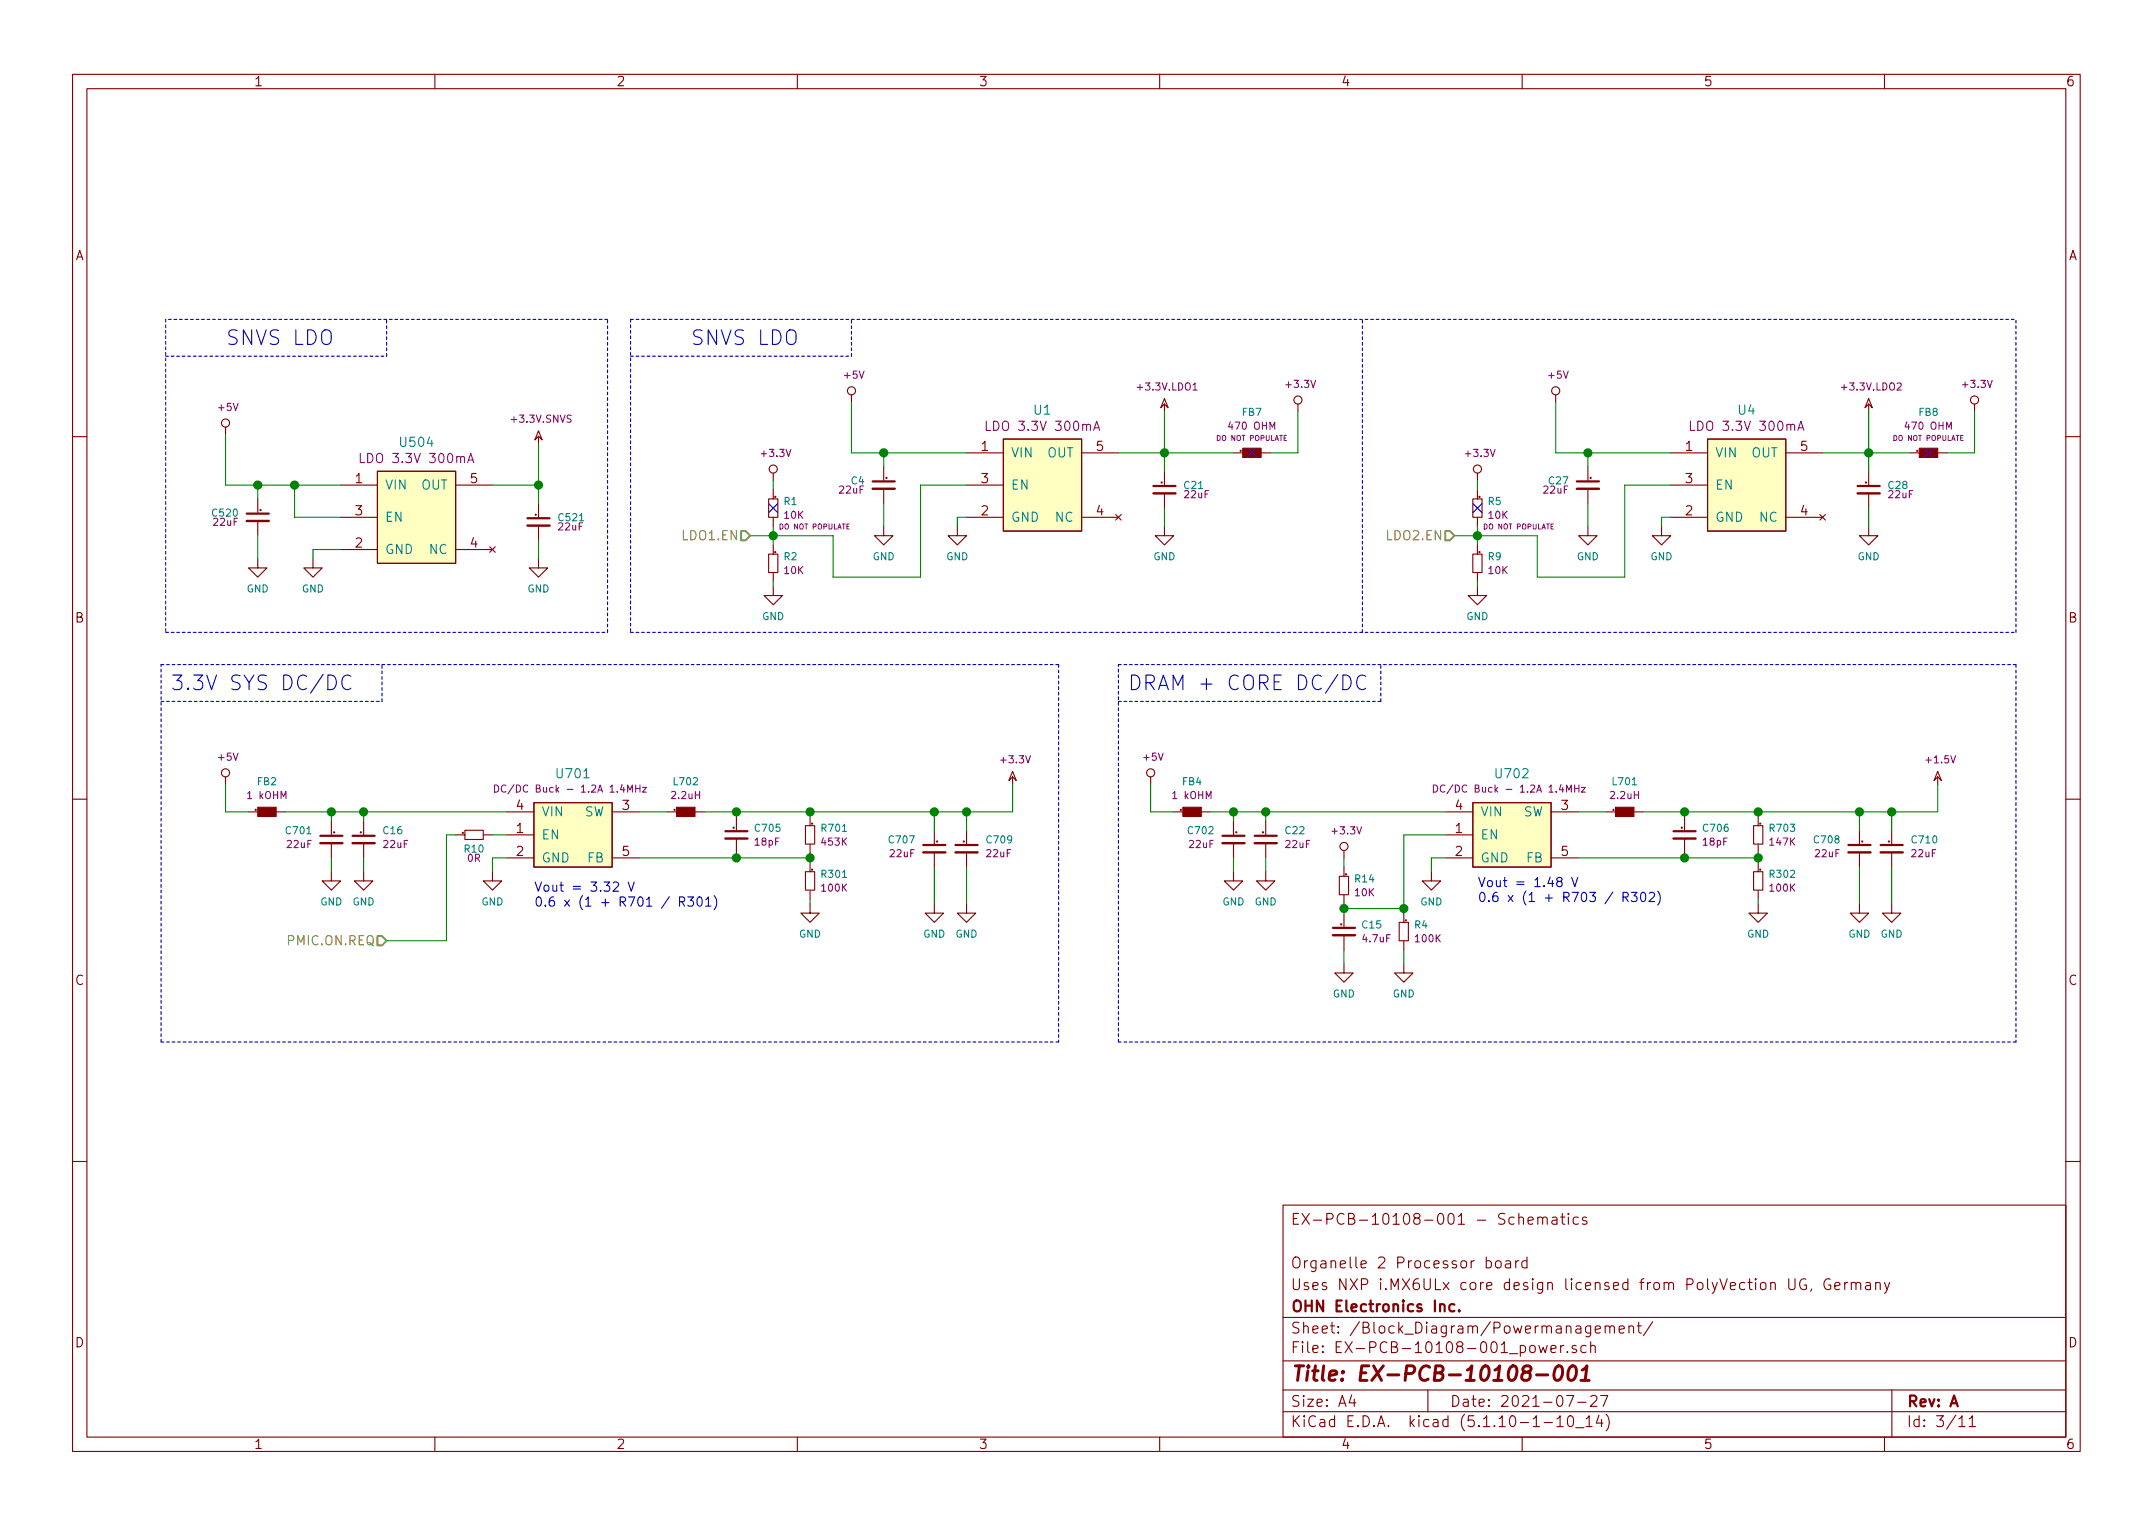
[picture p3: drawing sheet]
<svg xmlns="http://www.w3.org/2000/svg" width="297mm" height="210mm" viewBox="0 0 297 210" stroke-linecap="round" stroke-linejoin="round" font-family="sans-serif">
<g fill="none" stroke="#840000" stroke-width=".15">
<path d="M10 10.3h277v189.9h-277zM12 12.2h273v186.1h-273zM60 10.3v1.9M110 10.3v1.9M160 10.3v1.9M210 10.3v1.9M260 10.3v1.9M31.1 58.9v1M74.3 59.4l.5 1.3-.5-.5-.5 .5zM117.5 54.5v1M160.7 55.7v1.1M160.7 55l.5 1.3-.5-.6-.6 .6z"/>
<path d="M179.1 55.7v1.1M214.6 54.5v1M257.8 55.7v1.1M257.8 55l.5 1.3-.5-.6-.5 .6zM272.4 55.7v1.1M10 60.2h2M35.6 77.1v1.3h1.2l-1.2 1.2-1.3-1.2h1.3M35.6 68.8v1.9M35.6 71.9v2M43.2 77.1v1.3h1.2l-1.2 1.2-1.3-1.2h1.3M47 71.4h5.1M47 66.9h5.1"/>
<path d="M47 75.8h5.1M52.1 65h10.8v12.7h-10.8zM62.9 66.9h5M62.9 75.8h5M67.6 75.4l.7 .8M68.3 75.4l-.7 .8M74.3 60.2v1M74.3 77.1v1.3h1.3l-1.3 1.2-1.3-1.2h1.3M74.3 69.5v1.9M74.3 72.5v2M106 68.8h1.3v2.6h-1.3zM106 76.4h1.3v2.6h-1.3z"/>
<path d="M106.7 65.3v1M106.7 67.6v1.2M106.7 71.4v1.2M106.7 75.2v1.2M106.7 79v1.3M121.9 72.6v1.3h1.3l-1.3 1.3-1.3-1.3h1.3M121.9 64.4v1.9M121.9 67.4v2.1M132.1 72.6v1.3h1.2l-1.2 1.3-1.3-1.3h1.3M133.3 62.5h5.1M133.3 71.4h5.1M133.3 66.9h5.1"/>
<path d="M138.4 60.6h10.8v12.7h-10.8zM149.2 62.5h5.1M149.2 71.4h5.1M153.9 71l.8 .7M154.7 71l-.8 .7M160.7 72.6v1.3h1.2l-1.2 1.3-1.3-1.3h1.3M160.7 65v1.9M160.7 68.1v2M170.2 62.5h1.2M174 62.5h1.3M203.2 68.8h1.3v2.6h-1.3zM203.2 76.4h1.3v2.6h-1.3z"/>
<path d="M203.8 65.3v1M203.8 67.6v1.2M203.8 71.4v1.2M203.8 75.2v1.2M203.8 79v1.3M219.1 72.6v1.3h1.2l-1.2 1.3-1.3-1.3h1.3M219.1 64.4v1.9M219.1 67.4v2.1M229.2 72.6v1.3h1.3l-1.3 1.3-1.2-1.3h1.2M230.5 62.5h5.1M230.5 71.4h5.1M230.5 66.9h5.1"/>
<path d="M235.6 60.6h10.8v12.7h-10.8zM246.4 62.5h5.1M246.4 71.4h5.1M251.1 71l.7 .7M251.8 71l-.7 .7M257.8 72.6v1.3h1.3l-1.3 1.3-1.3-1.3h1.3M257.8 65v1.9M257.8 68.1v2M263.5 62.5h1.3M267.3 62.5h1.3M285 60.2h2M106.7 80.9v1.3h1.2l-1.2 1.2-1.3-1.2h1.3"/>
<path d="M203.8 80.9v1.3h1.3l-1.3 1.2-1.2-1.2h1.2M10 110.3h2M31.1 107.2v1M34.3 112h1.3M38.1 112h1.3M45.7 113.3v1.9M45.7 116.3v2.1M50.2 113.3v1.9M50.2 116.3v2.1M62.9 115.2h1.2M64.1 114.5h2.6v1.3h-2.6zM66.7 115.2h1.2"/>
<path d="M69.8 112h3.9M69.8 115.2h3.9M69.8 118.4h3.9M73.7 110.7h10.8v8.9h-10.8zM84.5 112h3.8M84.5 118.4h3.8M92.1 112h1.2M95.9 112h1.3M101.6 112.6v1.9M101.6 115.7v2M111.1 113.9h1.3v2.6h-1.3zM111.8 112.6v1.3"/>
<path d="M111.8 116.5v1.2M111.8 119v1.2M128.9 114.5v2M128.9 117.6v2M133.3 114.5v2M133.3 117.6v2M139.7 107.2v1M139.7 106.4l.5 1.3-.5-.5-.5 .5zM158.7 107.2v1M161.9 112h1.3M165.7 112h1.3M170.2 113.3v1.9"/>
<path d="M170.2 116.3v2.1M174.6 113.3v1.9M174.6 116.3v2.1M185.4 117.3v1.1M185.4 119.6v1.3M199.4 112h3.8M199.4 115.2h3.8M199.4 118.4h3.8M203.2 110.7h10.8v8.9h-10.8zM214 112h3.8M214 118.4h3.8M221.6 112h1.3"/>
<path d="M225.4 112h1.3M232.4 112.6v1.9M232.4 115.7v2M241.9 113.9h1.3v2.6h-1.3zM242.6 112.6v1.3M242.6 116.5v1.2M242.6 119v1.2M256.5 114.5v2M256.5 117.6v2M261 114.5v2M261 117.6v2M267.3 107.2v1"/>
<path d="M267.3 106.4l.5 1.3-.5-.5-.5 .5zM285 110.3h2M45.7 120.3v1.2h1.3l-1.3 1.3-1.3-1.3h1.3M50.2 120.3v1.2h1.2l-1.2 1.3-1.3-1.3h1.3M67.9 120.3v1.2h1.3l-1.3 1.3-1.2-1.3h1.2M111.1 120.3h1.3v2.5h-1.3zM111.8 124.7v1.3h1.2l-1.2 1.2-1.3-1.2h1.3M111.8 122.9v1.2M128.9 124.7v1.3h1.3l-1.3 1.2-1.3-1.2h1.3M133.3 124.7v1.3h1.3l-1.3 1.2-1.2-1.2h1.2M170.2 120.3v1.2h1.2l-1.2 1.3-1.3-1.3h1.3M174.6 120.3v1.2h1.3l-1.3 1.3-1.2-1.3h1.2"/>
<path d="M184.8 120.9h1.3v2.5h-1.3zM185.4 133v1.2h1.3l-1.3 1.3-1.3-1.3h1.3M185.4 123.4v1.3M185.4 126v1.9M185.4 129v2.1M193 127.2h1.3v2.6h-1.3zM193.7 133v1.2h1.2l-1.2 1.3-1.3-1.3h1.3M193.7 126v1.2M193.7 129.8v1.3M197.5 120.3v1.2h1.3l-1.3 1.3-1.3-1.3h1.3M241.9 120.3h1.3v2.5h-1.3zM242.6 124.7v1.3h1.2l-1.2 1.2-1.3-1.2h1.3"/>
<path d="M242.6 122.9v1.2M256.5 124.7v1.3h1.3l-1.3 1.2-1.2-1.2h1.2M261 124.7v1.3h1.3l-1.3 1.2-1.3-1.2h1.3M10 160.2h2M177 166.3h108v32h-108zM205.1 174a.5 .5 0 0 1 .6 .1l.1 .5a.47 .47 0 0 1-.6 .3l-.1-.1M206.4 174.1a.41 .41 0 0 1 .7 .1v.4a.41 .41 0 0 1-.4 .3 .41 .41 0 0 1-.4-.3zM207.7 174l.2-.1 .4 .1 .1 .9M208.4 174.3l-.5 .1-.2 .2v.2l.2 .1 .5-.1M209.1 173.9v1M209.5 173.9a.37 .37 0 0 0-.4 .3M209.5 168a.38 .38 0 0 1 .7 .1v.8"/>
<path d="M210.7 174a.5 .5 0 0 0-.7 .1v.5a.47 .47 0 0 0 .5 .3l.2-.1M210.7 173.4v1.5M210.8 168.4l.7-.1v-.3l-.5-.1-.2 .2 .1 .7 .1 .1 .5-.1M212.2 168a.41 .41 0 0 1 .6 .1v.8M212.2 167.9v1M212.8 168.1l.2-.2 .4 .1 .1 .9M214.2 168l.1-.1 .5 .1v.9M214.8 168.3h-.5l-.2 .2 .1 .3 .1 .1 .5-.1M215.3 167.9h.6M215.5 167.4v1.3l.1 .1 .3 .1M216.4 167.4l-.1 .1 .1 .1 .1-.1-.1-.1v.2M216.4 167.9v1"/>
<path d="M217.8 168a.53 .53 0 0 0-.7 0v.8a.53 .53 0 0 0 .7 0M218.9 168a.37 .37 0 0 0-.6 .1v.1a.54 .54 0 0 0 .6 .3v.3l-.2 .1-.4-.1M246.8 176.4v1.2l.3 .3h.3l.2-.3v-1.2M249.1 176.5a.69 .69 0 0 0-.7 .2 .69 .69 0 0 0 0 .9 .54 .54 0 0 0 .8 .2v-.5h-.3M249.9 177.8l-.1 .3M252.5 176.5a.69 .69 0 0 0-.8 .2 .69 .69 0 0 0 0 .9 .54 .54 0 0 0 .9 .2v-.5h-.3M253.1 177.4l.7-.1v-.3l-.4-.1-.3 .2 .1 .7 .2 .1 .4-.1M254.5 176.9v1M254.9 176.9l-.3 .2-.1 .1M255.4 177.1a.38 .38 0 0 1 .7 0v.8M255.4 176.9v1M256.1 177.1a.36 .36 0 0 1 .3-.2 .36 .36 0 0 1 .3 .2v.8"/>
<path d="M257.4 177l.2-.1 .4 .1 .1 .9M258.1 177.3l-.5 .1a.29 .29 0 0 0-.3 .2 .29 .29 0 0 0 .3 .3l.5-.1M258.8 177.1a.38 .38 0 0 1 .6 0v.8M258.8 176.9v1M260 176.9l.3 1M260.7 176.9l-.5 1.4-.2 .1M285 160.2h2M60 198.3v1.9M110 198.3v1.9M160 198.3v1.9M177 194.8h108M177 191.8h108"/>
<path d="M177 187.8h108M177 181.8h108M186.5 192.5l-.4 1h1M186.8 193v1M197 191.8v3M210 198.3v1.9M212.3 185.6l.3 1 .3-.7 .3 .7 .3-1M213 196.3h1.2M214 186.1l.7-.1-.1-.3-.4-.1-.2 .2v.7l.2 .1 .4-.1M214.8 195.8l.3-.3 .1-.2v1.5M214.8 196.8h.9M215.3 185.6v1"/>
<path d="M215.7 185.6l-.2 .1-.2 .2M216.1 192.5h1l-.6 1.5M216.3 186.5v.1l-.1-.1h.1v.1M216.4 195.5a.37 .37 0 0 1 .4-.2 .37 .37 0 0 1 .2 .3l.1 .3a.72 .72 0 0 1-.4 .9l-.2-.1a1.2 1.2 0 0 1-.1-1.2zM217.4 197h1.1M217.4 185.7l-.3-.1-.2 .3a.48 .48 0 0 0 .5 .3l.1 .1-.1 .2-.1 .1-.4-.1M217.7 193.5h1.1M218.8 195.8l.5-.5v1.5M218.8 185.7a.53 .53 0 0 0-.6 0v.8a.53 .53 0 0 0 .6 0M218.8 196.8h.9M219.5 185.7a.38 .38 0 0 1 .6 .1v.8M219.5 182.9v1.2a.42 .42 0 0 1-.7 .2"/>
<path d="M219.5 183a.48 .48 0 0 0-.7 .1l-.1 .1 .1 .6a.48 .48 0 0 0 .7 0M219.5 185.1v1.5M219.5 192.7l.2-.2h.3a.41 .41 0 0 1 .3 .7l-.9 .8h.9M220.1 183.4l.7-.1v-.3l-.5-.1-.2 .2 .1 .7 .1 .1 .5-.1M220.6 195.2l-.4 1.1h1M220.8 192.5h1l-.6 1.5M221 195.8v1M221.5 183.1a.38 .38 0 0 1 .6 0v.8M221.5 182.9v1M221.6 195.1a1.71 1.71 0 0 1 0 2.3M222.1 183.1l.2-.2 .4 .1v.9M223.4 183.4l.7-.1-.1-.3-.4-.1-.2 .2v.7l.2 .1 .4-.1"/>
<path d="M224.7 183.1a.38 .38 0 0 1 .7 0v.8M224.7 182.9v1M225.9 182.9h.5M226.1 182.4v1.3l.1 .1 .2 .1M228 182.3l-1.3 2M260 198.3v1.9M261 191.8v6.5M270.3 195.8l.3-.3 .1-.2v1.5M270.3 196.8h.8M271.7 195.8l.3-.3 .1-.2v1.5M271.7 196.8h.8"/>
<circle cx="31.1" cy="58.4" r=".56"/>
<circle cx="117.5" cy="53.9" r=".56"/>
<circle cx="179.1" cy="55.2" r=".56"/>
<circle cx="214.6" cy="53.9" r=".56"/>
<circle cx="272.4" cy="55.2" r=".56"/>
<circle cx="35.9" cy="70.4" r=".08"/>
<circle cx="73.9" cy="71" r=".08"/>
<circle cx="106.7" cy="64.7" r=".56"/>
<circle cx="107" cy="76.2" r=".08"/>
<circle cx="107" cy="68.5" r=".08"/>
<circle cx="122.3" cy="65.9" r=".08"/>
<circle cx="160.3" cy="66.6" r=".08"/>
<circle cx="171.2" cy="62.2" r=".08"/>
<circle cx="203.8" cy="64.7" r=".56"/>
<circle cx="204.1" cy="68.5" r=".08"/>
<circle cx="204.1" cy="76.2" r=".08"/>
<circle cx="219.5" cy="65.9" r=".08"/>
<circle cx="257.4" cy="66.6" r=".08"/>
<circle cx="264.5" cy="62.2" r=".08"/>
<circle cx="31.1" cy="106.6" r=".56"/>
<circle cx="35.3" cy="111.7" r=".08"/>
<circle cx="46.1" cy="114.8" r=".08"/>
<circle cx="49.8" cy="114.8" r=".08"/>
<circle cx="63.9" cy="114.9" r=".08"/>
<circle cx="93.1" cy="111.7" r=".08"/>
<circle cx="101.2" cy="114.2" r=".08"/>
<circle cx="112" cy="120" r=".08"/>
<circle cx="112" cy="113.6" r=".08"/>
<circle cx="129.3" cy="116.1" r=".08"/>
<circle cx="133" cy="116.1" r=".08"/>
<circle cx="158.7" cy="106.6" r=".56"/>
<circle cx="162.9" cy="111.7" r=".08"/>
<circle cx="170.6" cy="114.8" r=".08"/>
<circle cx="174.2" cy="114.8" r=".08"/>
<circle cx="185.4" cy="116.8" r=".56"/>
<circle cx="222.6" cy="111.7" r=".08"/>
<circle cx="232" cy="114.2" r=".08"/>
<circle cx="242.8" cy="120" r=".08"/>
<circle cx="242.8" cy="113.6" r=".08"/>
<circle cx="256.9" cy="116.1" r=".08"/>
<circle cx="260.6" cy="116.1" r=".08"/>
<circle cx="185" cy="127.5" r=".08"/>
<circle cx="185.7" cy="120.6" r=".08"/>
<circle cx="194" cy="127" r=".08"/>
</g>
<path d="M210.4 189.3a.44 .44 0 0 1-.3-.5 .44 .44 0 0 1 .4-.4h.4a.44 .44 0 0 1 .3 .5 .44 .44 0 0 1-.4 .4 .65 .65 0 0 0-.7 .3 .65 .65 0 0 0 0 .7 .66 .66 0 0 0 .8 0 .66 .66 0 0 0 .2-.8l-.3-.2M212 189.7h1.5M214.8 188.5a.44 .44 0 0 1 .5 0 .44 .44 0 0 1 .2 .3 1.15 1.15 0 0 1-.7 1.6l-.2-.1a1.48 1.48 0 0 1 .2-1.8zM216.6 188.6a.45 .45 0 0 1 .5-.2 .45 .45 0 0 1 .3 .4 1.15 1.15 0 0 1-.7 1.6l-.2-.1a1.55 1.55 0 0 1 .1-1.7zM218.1 190.4h1.2M218.3 189l.4-.3 .2-.3-.2 2" fill="none" stroke="#840000" stroke-width=".41"/>
<g fill="none" stroke="#840000" stroke-width=".3">
<path d="M34 70.9h3.1M72.8 71.5h3M120.4 66.4h3M159.1 67.1h3.1M217.6 66.4h3M256.3 67.1h3M44.2 115.3h3M48.6 115.3h3.1M100.1 114.7h3M127.4 116.6h3M131.8 116.6h3.1M168.7 115.3h3"/>
<path d="M173.1 115.3h3M230.9 114.7h3M255 116.6h3.1M259.5 116.6h3M183.9 128h3M198.7 180.1a.38 .38 0 0 1 .6 0v.8M200.7 180l-.5-.1-.3 .3 .1 .6 .2 .1 .5-.1M201.3 180.8v.1l-.1-.1h.1v.1"/>
</g>
<g fill="#840000" stroke="#840000" stroke-width=".15">
<path d="M264.8 61.8h2.5v1.3h-2.5z"/>
<path d="M171.4 61.8h2.6v1.3h-2.6z"/>
<path d="M35.6 111.4h2.5v1.2h-2.5z"/>
<path d="M163.2 111.4h2.5v1.2h-2.5z"/>
<path d="M93.3 111.4h2.6v1.2h-2.6z"/>
<path d="M222.9 111.4h2.5v1.2h-2.5z"/>
</g>
<g fill="#ffffc2" stroke="#ffffc2" stroke-width=".14">
<path d="M235.6 60.6h10.8v12.7h-10.8z"/>
<path d="M138.4 60.6h10.8v12.7h-10.8z"/>
<path d="M52.1 65h10.8v12.7h-10.8z"/>
<path d="M73.7 110.7h10.8v8.9h-10.8z"/>
<path d="M203.2 110.7h10.8v8.9h-10.8z"/>
</g>
<g fill="none" stroke="#840084" stroke-width=".15">
<path d="M136.1 58.1v1.3h.6M150.9 59.4l.4-1.3 .4 1.3M151 59h.6M164.6 53.8h.6M233.2 58.1v1.3h.6M248 59.4l.5-1.3 .4 1.3M248.2 59h.6M49.7 62.6v1.2h.6M64.5 63.8l.4-1.2 .5 1.2M64.6 63.5h.7M68.2 108.3a.5 .5 0 0 1 .6 .5 .5 .5 0 0 1-.6 .5zM69.8 108.4a.47 .47 0 0 0-.7 .3 .47 .47 0 0 0 .5 .6l.2-.1"/>
<path d="M87.7 108.3v1M87.7 108.8h.6M88.3 108.3v1M88.6 108.6h.6l-.6 .7h.6M197.8 108.3a.5 .5 0 0 1 .6 .5 .5 .5 0 0 1-.6 .5zM199.3 108.4a.47 .47 0 0 0-.6 .3 .47 .47 0 0 0 .4 .6l.2-.1M217.2 108.8h.6M217.2 108.3v1M217.8 108.3v1M218.2 108.6h.5l-.5 .7h.5"/>
</g>
<g fill="none" stroke="#840000" stroke-width=".33">
<path d="M34 71.9h3.1M72.8 72.5h3M120.4 67.4h3M159.1 68.1h3.1M217.6 67.4h3M256.3 68.1h3M44.2 116.3h3M48.6 116.3h3.1M100.1 115.7h3M127.4 117.6h3M131.8 117.6h3.1M168.7 116.3h3"/>
<path d="M173.1 116.3h3M230.9 115.7h3M255 117.6h3.1M259.5 117.6h3M183.9 129h3"/>
</g>
<g fill="none" stroke="#0000c2" stroke-width=".15" stroke-dasharray=".4 .4">
<path d="M22.9 44.1v43.1M22.9 49.1h30.4M53.3 49.1v-5M83.8 44.1h-60.9M87 44.1h191.1M87 49.1h30.5M87 44.1v43.1M117.5 49.1v-5M22.2 96.8h30.5M22.2 91.7h123.8M22.9 87.2h60.9M52.7 96.8v-5.1"/>
<path d="M83.8 87.2v-43.1M87 87.2h191.1M146 91.7v52.1M154.3 91.7h123.8M154.3 96.8h36.2M188 87.2v-43.1M190.5 96.8v-5.1M278.1 87.2v-43.1M278.1 91.7v52.1M22.2 143.8v-52.1M22.2 143.8h123.8M154.3 143.8v-52.1"/>
<path d="M278.1 143.8h-123.8"/>
</g>
<g fill="none" stroke="#008400" stroke-width=".15">
<path d="M31.1 59.9v7h15.9M117.5 55.5v7h15.8M160.7 56.8v8.2M179.1 56.8v5.7h-3.8M214.6 55.5v7h15.9M257.8 56.8v8.2M272.4 56.8v5.7h-3.8M35.6 66.9v1.9M35.6 73.9v3.2M40.6 66.9v4.5h6.4M47 75.8h-3.8v1.3M67.9 66.9h6.4"/>
<path d="M74.3 61.2v8.3M74.3 74.5v2.6M106.7 66.3v1.3M106.7 72.6v2.6M121.9 62.5v1.9M121.9 69.5v3.1M133.3 66.9h-6.3v12.7h-12.1v-5.7h-11.4M133.3 71.4h-1.2v1.2M154.3 62.5h15.9M160.7 70.1v2.5M203.8 66.3v1.3M203.8 72.6v2.6"/>
<path d="M219.1 62.5v1.9M219.1 69.5v3.1M230.5 66.9h-6.3v12.7h-12.1v-5.7h-11.4M230.5 71.4h-1.3v1.2M251.5 62.5h12M257.8 70.1v2.5M106.7 80.3v.6M203.8 80.3v.6M31.1 108.2v3.8h3.2M39.4 112h30.4M45.7 112v1.3M45.7 118.4v1.9"/>
<path d="M50.2 112v1.3M50.2 118.4v1.9M62.9 115.2h-1.3v14.6h-8.3M67.9 115.2h1.9M69.8 118.4h-1.9v1.9M88.3 118.4h23.5M88.3 112h3.8M101.6 112v.6M101.6 117.7v.7M111.8 112v.6M111.8 117.7v1.3M128.9 112v2.5"/>
<path d="M128.9 119.6v5.1M133.3 112v2.5M133.3 119.6v5.1M139.7 108.2v3.8h-42.5M158.7 108.2v3.8h3.2M167 112h32.4M170.2 112v1.3M170.2 118.4v1.9M174.6 112v1.3M174.6 118.4v1.9M185.4 118.4v1.2M199.4 118.4h-1.9v1.9"/>
<path d="M199.4 115.2h-5.7v10.8M217.8 118.4h24.8M217.8 112h3.8M232.4 112v.6M232.4 117.7v.7M242.6 112v.6M242.6 117.7v1.3M256.5 112v2.5M256.5 119.6v5.1M261 112v2.5M261 119.6v5.1M267.3 108.2v3.8h-40.6"/>
<path d="M111.8 124.1v.6M185.4 124.7v1.3M185.4 131.1v1.9M185.4 125.3h8.3M193.7 131.1v1.9M242.6 124.1v.6"/>
</g>
<path d="M102.2 73.3h.7l.6 .6-.6 .6h-.7zM199.4 73.3h.6l.7 .6-.7 .6h-.6zM52.1 129.2h.6l.6 .6-.6 .6h-.6z" fill="none" stroke="#848400" stroke-width=".25"/>
<g fill="none" stroke="#0000c2" stroke-width=".15">
<path d="M45.2 93.1a1.06 1.06 0 0 1 1.2 .7 1.06 1.06 0 0 1-.4 1.2l-.8 .1zM48.4 93.3a.82 .82 0 0 0-1 0 .82 .82 0 0 0-.2 1 .75 .75 0 0 0 .4 .7 .75 .75 0 0 0 .8-.1M185.3 93.1a1.04 1.04 0 0 1 1 .6 1.04 1.04 0 0 1-.1 1.1l-.2 .2-.2 .1h-.5zM188.4 93.3a.76 .76 0 0 0-.8-.1 .76 .76 0 0 0-.4 .8 .85 .85 0 0 0 .2 .9 .85 .85 0 0 0 .9 .1l.1-.1M84.6 121.8l.2-.1h.3l.2 .1v.2v.2l-.7 .8h.7M86.7 121.7l.4 1.3 .4-1.3M93.8 124.4h.4l.2-.1v-.4l-.2-.2h-.4v1.3M94.1 124.4l.4 .6M94.9 123.7h.8l-.5 .5 .4 .2 .1 .4-.3 .2h-.3l-.2-.1M96.3 123.8a.28 .28 0 0 1 .3 0 .28 .28 0 0 1 .2 .2v.8l-.1 .2h-.2a.83 .83 0 0 1-.2-1.2zM97.4 124.1l.3-.4v1.3M97.4 125h.7"/>
<path d="M98.5 123.6a1.47 1.47 0 0 1 0 1.9M215 121.6l-.2-.1v-.2a.39 .39 0 0 1 .6-.2l.1 .3a.53 .53 0 0 1-.6 .3l-.1 .1v.4l.5 .1 .2-.2v-.3l-.2-.2M216.8 121.1l.5 1.2 .4-1.2M223.9 123.8h.5l.2-.1v-.5l-.2-.1h-.5v1.3M224.2 123.8l.4 .6M225.1 123.1h.8l-.5 .5 .4 .1 .1 .4-.3 .3h-.4l-.1-.1M226.5 123.2a.28 .28 0 0 1 .3-.1 .28 .28 0 0 1 .2 .3v.7l-.1 .2-.3 .1-.2-.3-.1-.2zM227.5 123.2l.2-.1h.3l.2 .1 .1 .3-.1 .2-.7 .7h.8M228.7 122.9a1.47 1.47 0 0 1 0 2"/>
</g>
<g fill="#008400" stroke="#008400" stroke-width=".25">
<circle cx="50.2" cy="112" r=".51"/>
<circle cx="174.6" cy="112" r=".51"/>
<circle cx="45.7" cy="112" r=".51"/>
<circle cx="219.1" cy="62.5" r=".51"/>
<circle cx="193.7" cy="125.3" r=".51"/>
<circle cx="203.8" cy="73.9" r=".51"/>
<circle cx="185.4" cy="125.3" r=".51"/>
<circle cx="40.6" cy="66.9" r=".51"/>
<circle cx="35.6" cy="66.9" r=".51"/>
<circle cx="74.3" cy="66.9" r=".51"/>
<circle cx="160.7" cy="62.5" r=".51"/>
<circle cx="170.2" cy="112" r=".51"/>
<circle cx="106.7" cy="73.9" r=".51"/>
<circle cx="256.5" cy="112" r=".51"/>
<circle cx="261" cy="112" r=".51"/>
<circle cx="242.6" cy="112" r=".51"/>
<circle cx="232.4" cy="112" r=".51"/>
<circle cx="242.6" cy="118.4" r=".51"/>
<circle cx="232.4" cy="118.4" r=".51"/>
<circle cx="128.9" cy="112" r=".51"/>
<circle cx="133.4" cy="112" r=".51"/>
<circle cx="111.8" cy="112" r=".51"/>
<circle cx="101.6" cy="112" r=".51"/>
<circle cx="121.9" cy="62.5" r=".51"/>
<circle cx="111.8" cy="118.4" r=".51"/>
<circle cx="257.8" cy="62.5" r=".51"/>
<circle cx="101.6" cy="118.4" r=".51"/>
</g>
<path d="M106.1 69.5l1.2 1.2M107.3 69.5l-1.2 1.2M172.1 61.9l1.2 1.2M173.3 61.9l-1.2 1.2M203.2 69.5l1.2 1.2M204.4 69.5l-1.2 1.2M265.5 61.9l1.2 1.2M266.7 61.9l-1.2 1.2" fill="none" stroke="#000084" stroke-width=".15"/>
<g font-size="2.8" fill="#0000c2">
<text x="31.1" y="47.6">SNVS LDO</text>
<text x="95.2" y="47.6">SNVS LDO</text>
<text x="23.5" y="95.2">3.3V SYS DC/DC</text>
<text x="155.6" y="95.2">DRAM + CORE DC/DC</text>
</g>
<text font-size="2.8" fill="#840000" x="178" y="190.5">Title: EX-PCB-10108-001</text>
<g font-size="2.1" fill="#840000">
<text x="178" y="169">EX-PCB-10108-001 - Schematics</text>
<text x="178" y="178">Uses NXP i.MX6ULx core design licensed from PolyVection UG, Germany</text>
<text x="178" y="175">Organelle 2 Processor board</text>
<text x="178" y="184">Sheet: /Block_Diagram/Powermanagement/</text>
<text x="178" y="181">OHN Electronics Inc.</text>
<text x="178" y="186.7">File: EX-PCB-10108-001_power.sch</text>
<text x="178" y="196.9">KiCad E.D.A. kicad (5.1.10-1-10_14)</text>
<text x="178" y="194.1">Size: A4</text>
<text x="200" y="194.1">Date: 2021-07-27</text>
<text x="263" y="194.1">Rev: A</text>
<text x="263" y="196.9">Id: 3/11</text>
</g>
<g font-size="1.8" fill="#840000">
<text x="35" y="11.9">1</text>
<text x="85" y="11.9">2</text>
<text x="135" y="11.9">3</text>
<text x="185" y="11.9">4</text>
<text x="235" y="11.9">5</text>
<text x="285" y="11.9">6</text>
<text x="10.4" y="35.9">A</text>
<text x="285.4" y="35.9">A</text>
<text x="135.4" y="62.2">1</text>
<text x="151.3" y="62.2">5</text>
<text x="232.6" y="62.2">1</text>
<text x="248.4" y="62.2">5</text>
<text x="49" y="66.7">1</text>
<text x="49" y="71.1">3</text>
<text x="64.9" y="66.7">5</text>
<text x="135.4" y="71.1">2</text>
<text x="135.4" y="66.7">3</text>
<text x="151.3" y="71.1">4</text>
<text x="232.6" y="71.1">2</text>
<text x="232.6" y="66.7">3</text>
<text x="248.4" y="71.1">4</text>
<text x="49" y="75.6">2</text>
<text x="64.9" y="75.6">4</text>
<text x="10.4" y="85.9">B</text>
<text x="285.4" y="85.9">B</text>
<text x="71.3" y="111.8">4</text>
<text x="85.9" y="111.8">3</text>
<text x="200.8" y="111.8">4</text>
<text x="215.4" y="111.8">3</text>
<text x="71.3" y="114.9">1</text>
<text x="71.3" y="118.1">2</text>
<text x="85.9" y="118.1">5</text>
<text x="200.8" y="114.9">1</text>
<text x="200.8" y="118.1">2</text>
<text x="215.4" y="118.1">5</text>
<text x="10.4" y="135.9">C</text>
<text x="285.4" y="135.9">C</text>
<text x="10.4" y="185.9">D</text>
<text x="285.4" y="185.9">D</text>
<text x="35" y="199.9">1</text>
<text x="85" y="199.9">2</text>
<text x="135" y="199.9">3</text>
<text x="185" y="199.9">4</text>
<text x="235" y="199.9">5</text>
<text x="285" y="199.9">6</text>
</g>
<g font-size="1.8" fill="#840084">
<text x="136.8" y="59.5">LDO 3.3V 300mA</text>
<text x="233.9" y="59.5">LDO 3.3V 300mA</text>
<text x="50.4" y="63.9">LDO 3.3V 300mA</text>
</g>
<g font-size="1.8" fill="#008484">
<text x="142.7" y="57.2">U1</text>
<text x="239.9" y="57.2">U4</text>
<text x="55.3" y="61.7">U504</text>
<text x="139.4" y="63.1">VIN</text>
<text x="144.5" y="63.1">OUT</text>
<text x="236.6" y="63.1">VIN</text>
<text x="241.6" y="63.1">OUT</text>
<text x="53.1" y="67.6">VIN</text>
<text x="58.1" y="67.6">OUT</text>
<text x="139.4" y="67.6">EN</text>
<text x="236.6" y="67.6">EN</text>
<text x="53.1" y="76.4">GND</text>
<text x="53.1" y="72">EN</text>
<text x="59.3" y="76.4">NC</text>
<text x="139.4" y="72">GND</text>
<text x="145.6" y="72">NC</text>
<text x="236.6" y="72">GND</text>
<text x="242.8" y="72">NC</text>
<text x="76.9" y="107.4">U701</text>
<text x="206.5" y="107.4">U702</text>
<text x="74.7" y="112.6">VIN</text>
<text x="80.6" y="112.6">SW</text>
<text x="204.2" y="112.6">VIN</text>
<text x="210.1" y="112.6">SW</text>
<text x="74.7" y="115.8">EN</text>
<text x="74.7" y="119">GND</text>
<text x="81.1" y="119">FB</text>
<text x="204.2" y="115.8">EN</text>
<text x="204.2" y="119">GND</text>
<text x="210.6" y="119">FB</text>
</g>
<g font-size="1.8" fill="#848400">
<text x="94.3" y="74.5">LDO1.EN</text>
<text x="191.5" y="74.5">LDO2.EN</text>
<text x="39.9" y="130.4">PMIC.ON.REQ</text>
</g>
<g font-size="1.8" fill="#0000c2">
<text x="73.7" y="123">Vout = 3.32 V</text>
<text x="73.7" y="125.1">0.6 x (1 + R701 / R301)</text>
<text x="203.8" y="122.4">Vout = 1.48 V</text>
<text x="203.8" y="124.5">0.6 x (1 + R703 / R302)</text>
</g>
<g font-size="1.4" fill="#840084">
<text x="116.6" y="52.2">+5V</text>
<text x="157.2" y="53.9">+3.3V.LDO1</text>
<text x="177.6" y="53.5">+3.3V</text>
<text x="213.7" y="52.2">+5V</text>
<text x="254.3" y="53.9">+3.3V.LDO2</text>
<text x="270.9" y="53.5">+3.3V</text>
<text x="30.2" y="56.7">+5V</text>
<text x="70.8" y="58.3">+3.3V.SNVS</text>
<text x="169.8" y="59.3">470 OHM</text>
<text x="263.1" y="59.3">470 OHM</text>
<text x="105.2" y="63">+3.3V</text>
<text x="202.4" y="63">+3.3V</text>
<text x="108.3" y="71.6">10K</text>
<text x="115.9" y="68.1">22uF</text>
<text x="163.5" y="68.7">22uF</text>
<text x="205.4" y="71.6">10K</text>
<text x="213" y="68.1">22uF</text>
<text x="260.6" y="68.7">22uF</text>
<text x="29.5" y="72.5">22uF</text>
<text x="77.1" y="73.2">22uF</text>
<text x="108.3" y="79.2">10K</text>
<text x="205.4" y="79.2">10K</text>
<text x="30.2" y="104.9">+5V</text>
<text x="138.3" y="105.3">+3.3V</text>
<text x="157.8" y="104.9">+5V</text>
<text x="265.9" y="105.3">+1.5V</text>
<text x="34.3" y="110.2">1 kOHM</text>
<text x="70.2" y="109.3">DC/DC Buck - 1.2A 1.4MHz</text>
<text x="92.7" y="110.2">2.2uH</text>
<text x="161.9" y="110.2">1 kOHM</text>
<text x="199.7" y="109.3">DC/DC Buck - 1.2A 1.4MHz</text>
<text x="222.3" y="110.2">2.2uH</text>
<text x="39.7" y="117">22uF</text>
<text x="53" y="117">22uF</text>
<text x="64.5" y="118.9">0R</text>
<text x="104.2" y="116.7">18pF</text>
<text x="113.4" y="116.7">453K</text>
<text x="122.9" y="118.3">22uF</text>
<text x="136.2" y="118.3">22uF</text>
<text x="164.1" y="117">22uF</text>
<text x="177.4" y="117">22uF</text>
<text x="183.9" y="115.1">+3.3V</text>
<text x="235" y="116.7">18pF</text>
<text x="244.2" y="116.7">147K</text>
<text x="250.5" y="118.3">22uF</text>
<text x="263.8" y="118.3">22uF</text>
<text x="113.4" y="123">100K</text>
<text x="187" y="123.6">10K</text>
<text x="244.2" y="123">100K</text>
<text x="188.1" y="130">4.7uF</text>
<text x="195.4" y="130">100K</text>
</g>
<g font-size="1.4" fill="#008484">
<text x="171.4" y="57.4">FB7</text>
<text x="264.8" y="57.4">FB8</text>
<text x="29.4" y="71.3">C520</text>
<text x="77.2" y="71.9">C521</text>
<text x="108.2" y="69.7">R1</text>
<text x="117.5" y="66.8">C4</text>
<text x="163.4" y="67.5">C21</text>
<text x="205.4" y="69.7">R5</text>
<text x="213.7" y="66.8">C27</text>
<text x="260.6" y="67.5">C28</text>
<text x="108.2" y="77.3">R2</text>
<text x="120.4" y="77.3">GND</text>
<text x="130.6" y="77.3">GND</text>
<text x="159.1" y="77.3">GND</text>
<text x="205.4" y="77.3">R9</text>
<text x="217.6" y="77.3">GND</text>
<text x="227.7" y="77.3">GND</text>
<text x="256.3" y="77.3">GND</text>
<text x="34" y="81.7">GND</text>
<text x="41.7" y="81.7">GND</text>
<text x="72.8" y="81.7">GND</text>
<text x="105.2" y="85.5">GND</text>
<text x="202.3" y="85.5">GND</text>
<text x="35.5" y="108.3">FB2</text>
<text x="93" y="108.3">L702</text>
<text x="163.2" y="108.3">FB4</text>
<text x="222.6" y="108.3">L701</text>
<text x="39.5" y="115.1">C701</text>
<text x="52.9" y="115.1">C16</text>
<text x="64.1" y="117.6">R10</text>
<text x="104.3" y="114.8">C705</text>
<text x="113.4" y="114.8">R701</text>
<text x="122.7" y="116.4">C707</text>
<text x="136.2" y="116.4">C709</text>
<text x="164" y="115.1">C702</text>
<text x="177.4" y="115.1">C22</text>
<text x="235.1" y="114.8">C706</text>
<text x="244.2" y="114.8">R703</text>
<text x="250.4" y="116.4">C708</text>
<text x="263.9" y="116.4">C710</text>
<text x="44.2" y="124.9">GND</text>
<text x="48.6" y="124.9">GND</text>
<text x="66.4" y="124.9">GND</text>
<text x="113.4" y="121.1">R301</text>
<text x="168.7" y="124.9">GND</text>
<text x="173.1" y="124.9">GND</text>
<text x="187" y="121.7">R14</text>
<text x="196" y="124.9">GND</text>
<text x="244.2" y="121.1">R302</text>
<text x="110.2" y="129.4">GND</text>
<text x="127.4" y="129.4">GND</text>
<text x="131.8" y="129.4">GND</text>
<text x="188" y="128.1">C15</text>
<text x="195.2" y="128.1">R4</text>
<text x="241" y="129.4">GND</text>
<text x="255" y="129.4">GND</text>
<text x="259.5" y="129.4">GND</text>
<text x="183.9" y="137.6">GND</text>
<text x="192.2" y="137.6">GND</text>
</g>
<g font-size="1" fill="#840084">
<text x="168" y="60.8">DO NOT POPULATE</text>
<text x="261.3" y="60.8">DO NOT POPULATE</text>
<text x="107.6" y="73">DO NOT POPULATE</text>
<text x="204.8" y="73">DO NOT POPULATE</text>
</g>
</svg>
